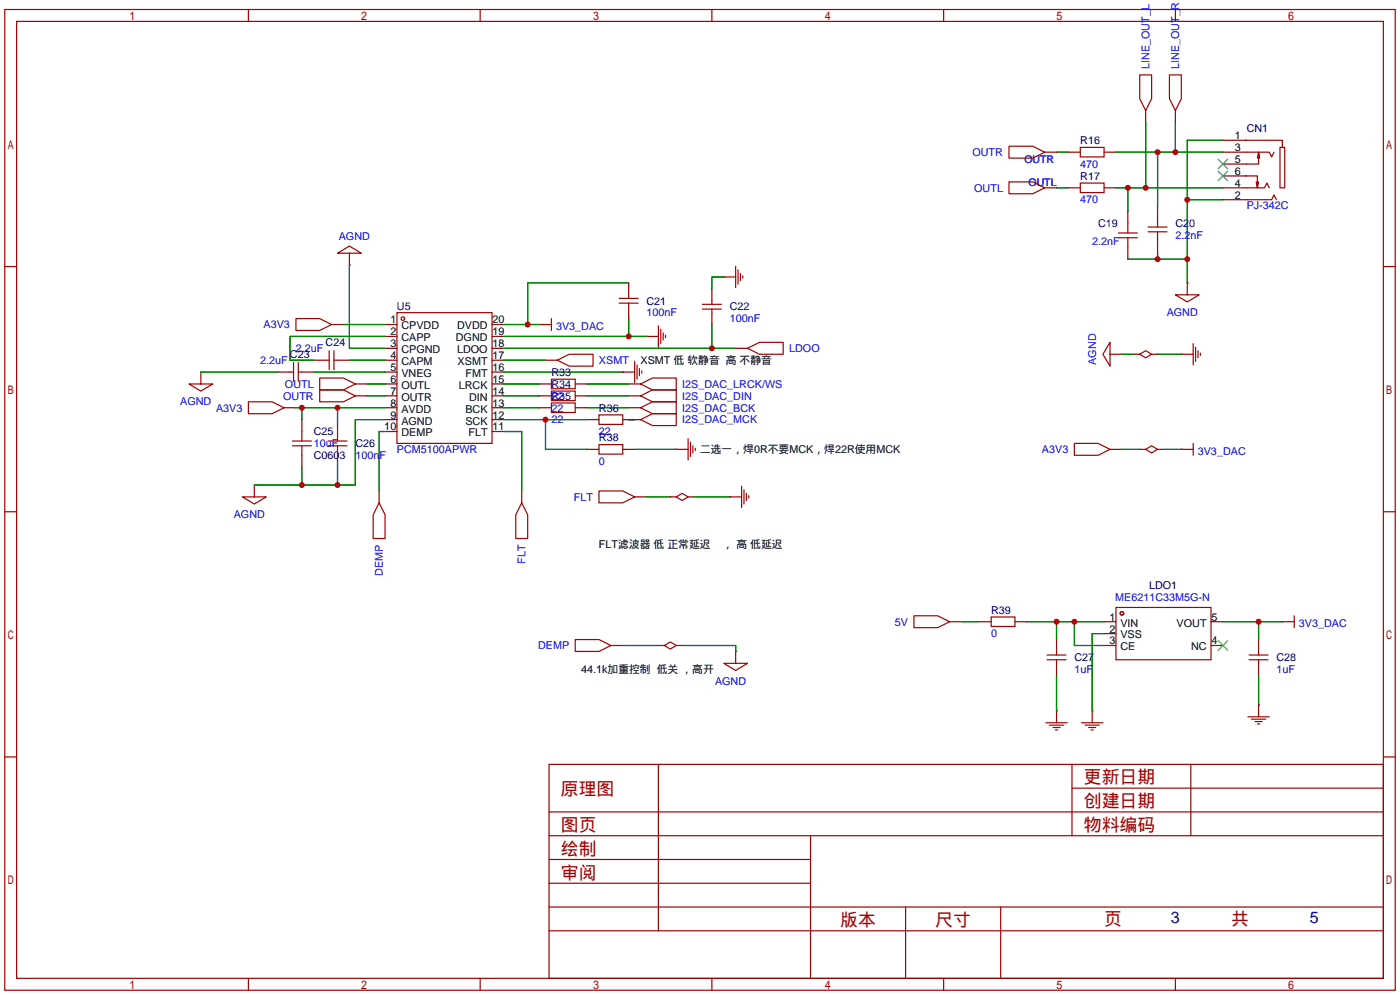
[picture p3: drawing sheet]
<svg xmlns="http://www.w3.org/2000/svg" width="299mm" height="213mm" viewBox="0 0 299 213" stroke-linecap="round" stroke-linejoin="round" font-family="sans-serif">
<g fill="none" stroke="#a10000" stroke-width=".25">
<path d="M1 2h297.2v209.6h-297.2zM3.6 4.6h292.1v204.4h-292.1zM53.1 2v2.6M102.6 2v2.6M152.1 2v2.6M201.7 2v2.6M243.6 16h2.5v5.1l-1.2 2.5-1.3-2.5zM249.9 16h2.6v5.1l-1.3 2.5-1.3-2.5zM251.2 2v2.6M215.6 31.2h5.1l2.6 1.3-2.6 1.3h-5.1zM215.6 38.9h5.1l2.6 1.2-2.6 1.3h-5.1zM230.9 31.5h5.1v2h-5.1z"/>
<path d="M230.9 39.1h5.1v2h-5.1zM266.2 37.6h2.5v2.5l-.2-1.2M266.2 30h7.9v1.5M266.4 32.5h4.9l.5 1 .5-1M269 32.5l-.3 1.3M269 38.9l-.3 1.2M269.2 33.8l-.2-1.3v2.6h-2.6M273.6 31.5h1v8.6h-1zM1 57h2.6M72.1 54.1l2.6-1.5 2.5 1.5zM74.7 54.1v2.5M154.7 59.2h2.5"/>
<path d="M157.2 56.9v4.6M157.7 57.7v3M158.2 58.4v1.5M158.7 58.9v.5M239 50.8h4.1M239 49.8h4.1M241 47.8v2M241 50.8v2M245.4 49.5h4M245.4 48.5h4M247.4 46.5v2M247.4 49.5v2.1"/>
<path d="M266.4 42.7h5.4l.5-1 .5 1M266.4 40.1h3.9l.5-1 .5 1M295.7 57h2.5M42.9 79.5v2.5M62 79.5h.7M62.7 77.5v4M63.2 68.1h5.1l2.6 1.2-2.6 1.3h-5.1zM63.8 77.5v4M63.8 79.5h.7M69.6 77h.8M70.4 74.9v4.1M71.4 74.9v4.1"/>
<path d="M71.4 77h.7M84.8 66.8h20.4v27.9h-20.4zM115.3 69.3h2.6M117.9 68.1v2.5M119.1 77l2.6-1.3h5v2.5h-5zM132.3 64.8h4.1M132.3 63.8h4.1M133.1 79.5h2.5M134.4 63v.8M134.4 64.8v.7M135.6 77.2v4.6M136.1 78v3"/>
<path d="M136.7 78.7v1.6M137.2 79.2v.6M138.2 71.9h2.5M140.7 69.6v4.6M141.2 70.4v3M141.7 71.1v1.5M142.2 71.6v.5M150.1 66h4.1M150.1 65h4.1M152.1 64.3v.7M152.1 66v.8M159.8 74.4l2.5-1.2h5.1v2.5h-5.1z"/>
<path d="M237.2 73.2v5l-1.5-2.5zM237.2 75.7h2.6M243.6 75.7l1.3-.8 1.2 .8-1.2 .8zM251.2 63h5.1l-2.6 1.5zM252.5 75.7h2.5M253.7 60.5v2.5M255 73.4v4.6M255.5 74.2v3M256 74.9v1.6M256.5 75.4v.5M40.4 82h5.1l-2.6 1.6zM53.1 85.9h5.1l2.5 1.2-2.5 1.3h-5.1z"/>
<path d="M62.5 94.2h4M62.5 95.2h4M64.5 92.2v2M64.5 95.2v2.1M68.3 83.3h5.1l2.5 1.3-2.5 1.3h-5.1zM68.3 80.8h5.1l2.5 1.2-2.5 1.3h-5.1zM70.1 95.2h4.1M70.1 94.2h4.1M72.1 93.5v.7M72.1 95.3v.7M117.9 81h5v2.1h-5zM117.9 83.6h5v2h-5z"/>
<path d="M117.9 86.1h5v2h-5zM128 88.6h5.1v2.1h-5.1zM128 95h5.1v2h-5.1zM136.9 82l2.5-1.2h5.1v2.5h-5.1zM136.9 84.6l2.5-1.3h5.1v2.6h-5.1zM136.9 87.1l2.5-1.2h5.1v2.5h-5.1zM136.9 89.7l2.5-1.3h5.1v2.5h-5.1zM144.5 96h2.6M147.1 93.7v4.6M147.6 94.5v3M148.1 95.3v1.5M148.6 95.8v.5"/>
<path d="M229.6 94.7h5.1l2.5 1.3-2.5 1.3h-5.1zM244.9 96l1.2-.7 1.3 .7-1.3 .8zM252.5 96h2.5M255 94.7v2.6M1 109.3h2.6M51.8 106.2h5.1l-2.5 1.5zM54.4 103.6v2.6M81 107.4l1.3 2.6v5.1h-2.5v-5.1zM111.5 107.4l1.3 2.6v5.1h-2.6v-5.1zM128 104.9h5.1l2.5 1.3-2.5 1.2h-5.1zM144.5 106.2l1.3-.8 1.3 .8-1.3 .7zM156 106.2h2.5"/>
<path d="M158.5 103.9v4.6M159 104.6v3.1M159.5 105.4v1.5M160 105.9v.5M295.7 109.3h2.5M122.9 136.7h5.1l2.6 1.2-2.6 1.3h-5.1zM142 137.9l1.3-.7 1.2 .7-1.2 .8zM157.2 139.2v2.5M195.3 131.6h5.1l2.5 1.2-2.5 1.3h-5.1zM211.8 131.8h5.1v2.1h-5.1zM223.8 140h4M225.8 139.2v.8"/>
<path d="M238.5 129.8h20.3v11.2h-20.3zM267 140h4M269 139.2v.8M274.1 132.8h2.5M276.6 131.6v2.5M154.7 141.7h5.1l-2.6 1.6zM223.5 154.4h4.6M223.8 141h4M224.3 154.9h3M225 155.4h1.6M225.6 156h.5M225.8 141v.7"/>
<path d="M225.8 151.9v2.5M231.1 154.4h4.6M231.9 154.9h3M232.7 155.4h1.5M233.2 156h.5M233.4 151.9v2.5M266.7 153.2h4.6M267 141h4M267.5 153.7h3M268.2 154.2h1.5M268.7 154.7h.5M269 141v.7"/>
<path d="M269 150.6v2.6M1 161.7h2.6M117.3 163.3h178.4v45.7h-178.4zM117.3 178.6h178.4M117.3 173.5h178.4M140.7 163.3v35.6M173.2 178.6v30.4M229.1 163.3v15.3M229.1 168.4h66.6M254.5 163.3v15.3M295.7 161.7h2.5M117.3 183.6h55.9"/>
<path d="M117.3 188.7h55.9M117.3 198.9h178.4M117.3 193.8h178.4M193.5 193.8v15.2M213.9 193.8v15.2M53.1 209v2.6M102.6 209v2.6M152.1 209v2.6M201.7 209v2.6M251.2 209v2.6"/>
<circle cx="86.1" cy="68.1" r=".38"/>
<circle cx="239.8" cy="131.1" r=".38"/>
</g>
<g fill="none" stroke="#870000" stroke-width=".25">
<path d="M223.3 32.5h2.5M228.3 32.5h2.6M236 32.5h2.5M244.9 23.6v2.6M251.2 23.6v2.6M261.4 32.5h5M261.4 37.6h5M261.4 30h5M261.4 35.1h5M74.7 56.6h.1M154.7 59.2h.1M223.3 40.1h2.5"/>
<path d="M228.3 40.1h2.6M236 40.1h2.5M241 45.2v2.6M241 52.8v2.6M247.4 43.9v2.6M247.4 51.6v2.5M261.4 40.1h5M261.4 42.7h5M42.9 79.5h.1M59.4 79.5h2.6M64.5 79.5h2.6M67.1 77h2.5"/>
<path d="M70.9 69.3h2.5M72.1 77h2.6M82.3 69.3h2.5M82.3 71.9h2.5M82.3 74.4h2.5M82.3 77h2.5M82.3 79.5h2.5M105.2 69.3h2.5M105.2 71.9h2.5M105.2 74.4h2.5M105.2 77h2.5M105.2 79.5h2.5"/>
<path d="M115.3 69.3h.1M116.6 77h2.5M133.1 79.5h.1M134.4 60.5v2.5M134.4 65.5v2.6M138.2 71.9h.1M152.1 61.7v2.6M152.1 66.8v2.5M157.2 74.4h2.6M239.8 75.7h.1M242.3 75.7h1.3M246.1 75.7h1.3"/>
<path d="M252.5 75.7h.1M253.7 60.5h.1M60.7 87.1h2.5M64.5 89.7v2.5M64.5 97.3v2.5M72.1 90.9v2.6M72.1 96v2.6M75.9 82h2.6M75.9 84.6h2.6M82.3 82h2.5M82.3 84.6h2.5M82.3 87.1h2.5"/>
<path d="M82.3 89.7h2.5M82.3 92.2h2.5M105.2 82h2.5M105.2 84.6h2.5M105.2 87.1h2.5M105.2 89.7h2.5M105.2 92.2h2.5M115.3 82h2.6M115.3 84.6h2.6M115.3 87.1h2.6M122.9 82h2.6M122.9 84.6h2.6"/>
<path d="M122.9 87.1h2.6M125.5 89.7h2.5M125.5 96h2.5M133.1 89.7h3.8M133.1 96h2.5M134.4 82h2.5M134.4 84.6h2.5M134.4 87.1h2.5M144.5 96h.1M237.2 96h2.6M243.6 96h1.3M247.4 96h1.3"/>
<path d="M252.5 96h.1M54.4 103.6h.1M81 104.9v2.5M111.5 104.9v2.5M135.6 106.2h2.6M143.3 106.2h1.2M147.1 106.2h1.2M156 106.2h.1M130.6 137.9h2.5M140.7 137.9h1.3M144.5 137.9h1.3M157.2 139.2h.1"/>
<path d="M202.9 132.8h2.6M209.3 132.8h2.5M216.9 132.8h2.6M225.8 136.7v2.5M236 132.8h2.5M236 135.4h2.5M236 137.9h2.5M258.8 132.8h2.6M258.8 137.9h2.6M269 136.7v2.5M274.1 132.8h.1M225.8 151.9h.1"/>
<path d="M225.8 141.7v2.6M233.4 151.9h.1M269 150.6h.1M269 141.7v2.6"/>
</g>
<g fill="none" stroke="#008700" stroke-width=".25">
<path d="M225.8 32.5h2.5M238.5 32.5h22.9M244.9 26.2v13.9M247.4 32.5v11.4M251.2 26.2v6.3M261.4 30h-7.7v30.5M74.7 56.6v17.8h7.6M154.7 59.2h-2.6v2.5M225.8 40.1h2.5M238.5 40.1h2.5M241 40.1h20.4M241 55.4h12.7"/>
<path d="M241 40.1v5.1M247.4 54.1v1.3M253.7 42.7h7.7M42.9 79.5h16.5M67.1 79.5h15.2M73.4 69.3h8.9M74.7 77h7.6M82.3 71.9h-20.3v5.1h5.1M107.7 69.3h7.6M107.7 71.9h30.5M107.7 74.4h49.5M107.7 77h8.9"/>
<path d="M107.7 79.5h25.4M134.4 60.5h-21.6v8.8M134.4 68.1v3.8M152.1 69.3v5.1M239.8 75.7h2.5M247.4 75.7h5.1M63.2 87.1h19.1M64.5 87.1v2.6M64.5 99.8v3.8M72.1 87.1v3.8M72.1 98.6v5M78.5 82h3.8"/>
<path d="M78.5 84.6h3.8M82.3 92.2h-1.3v12.7M82.3 89.7h-6.4v13.9h-11.4M107.7 92.2h3.8v12.7M107.7 89.7h17.8M107.7 82h7.6M107.7 84.6h7.6M107.7 87.1h7.6M116.6 89.7v6.3h8.9M125.5 82h8.9M125.5 84.6h8.9M125.5 87.1h8.9"/>
<path d="M134.4 89.7h1.2M135.6 96h8.9M239.8 96h3.8M248.7 96h3.8M54.4 103.6h10.1M138.2 106.2h5.1M148.3 106.2h7.7M133.1 137.9h7.6M145.8 137.9h11.4v1.3M205.5 132.8h3.8M219.5 132.8h10.1M225.8 132.8v3.9"/>
<path d="M236 135.4h-2.6v16.5M236 132.8h-6.4v5.1h6.4M261.4 132.8h7.6v3.9M269 132.8h5.1M225.8 144.3v7.6M269 144.3v6.3"/>
</g>
<path d="M260.3 36.6l2.1 2M260.3 34l2.1 2.1M262.4 36.6l-2.1 2M262.4 34l-2.1 2.1M260.3 136.9l2.1 2M262.4 136.9l-2.1 2" fill="none" stroke="#3c3" stroke-width=".25"/>
<g fill="#c00">
<circle cx="269" cy="132.8" r=".63"/>
<circle cx="225.8" cy="132.8" r=".63"/>
<circle cx="229.6" cy="132.8" r=".63"/>
<circle cx="253.7" cy="42.7" r=".63"/>
<circle cx="253.7" cy="55.4" r=".63"/>
<circle cx="247.4" cy="55.4" r=".63"/>
<circle cx="64.5" cy="87.1" r=".63"/>
<circle cx="72.1" cy="87.1" r=".63"/>
<circle cx="112.8" cy="69.3" r=".63"/>
<circle cx="64.5" cy="103.6" r=".63"/>
<circle cx="72.1" cy="103.6" r=".63"/>
<circle cx="134.4" cy="71.9" r=".63"/>
<circle cx="152.1" cy="74.4" r=".63"/>
<circle cx="116.6" cy="89.7" r=".63"/>
<circle cx="241" cy="40.1" r=".63"/>
<circle cx="244.9" cy="40.1" r=".63"/>
<circle cx="247.4" cy="32.5" r=".63"/>
<circle cx="251.2" cy="32.5" r=".63"/>
</g>
<g font-size="3.8" fill="#a00000">
<text x="231.6" y="167.4">更新日期</text>
<text x="119.9" y="169.9">原理图</text>
<text x="231.6" y="172.5">创建日期</text>
<text x="119.9" y="177.5">图页</text>
<text x="231.6" y="177.5">物料编码</text>
<text x="119.9" y="182.6">绘制</text>
<text x="119.9" y="187.7">审阅</text>
<text x="179.6" y="197.9">版本</text>
<text x="199.9" y="197.9">尺寸</text>
<text x="236" y="197.6">页</text>
<text x="263.1" y="197.6">共</text>
</g>
<g font-size="3.5" fill="#000080">
<text x="250.2" y="197.3">3</text>
<text x="280" y="197.3">5</text>
</g>
<g font-size="2.3" fill="#00f">
<text x="245.7" y="14.7" transform="rotate(-90 245.7 14.7)">LINE_OUT_L</text>
<text x="252" y="14.7" transform="rotate(-90 252 14.7)">LINE_OUT_R</text>
<text x="207.8" y="33.3">OUTR</text>
<text x="230.9" y="35.9">470</text>
<text x="208.2" y="40.9">OUTL</text>
<text x="230.9" y="43.5">470</text>
<text x="266.4" y="44.7">PJ-342C</text>
<text x="72.4" y="51.2">AGND</text>
<text x="233.4" y="52.4">2.2nF</text>
<text x="251.2" y="51.1">2.2nF</text>
<text x="56.3" y="70.1">A3V3</text>
<text x="118.8" y="70.5">3V3_DAC</text>
<text x="138.2" y="67.6">100nF</text>
<text x="156" y="68.9">100nF</text>
<text x="249.3" y="67.5">AGND</text>
<text x="55.6" y="77.8">2.2uF</text>
<text x="63.2" y="75.2">2.2uF</text>
<text x="128" y="77.8">XSMT</text>
<text x="168.7" y="75.2">LDOO</text>
<text x="234.3" y="78" transform="rotate(-90 234.3 78)">AGND</text>
<text x="60.9" y="82.8">OUTL</text>
<text x="145.8" y="82.8">I2S_DAC_LRCK/WS</text>
<text x="38.5" y="86.6">AGND</text>
<text x="46.2" y="87.9">A3V3</text>
<text x="60.5" y="85.4">OUTR</text>
<text x="117.9" y="85.4">22</text>
<text x="117.9" y="87.9">22</text>
<text x="145.8" y="85.4">I2S_DAC_DIN</text>
<text x="145.8" y="87.9">I2S_DAC_BCK</text>
<text x="67.1" y="95.5">10uF</text>
<text x="117.9" y="90.5">22</text>
<text x="128" y="93">22</text>
<text x="145.8" y="90.5">I2S_DAC_MCK</text>
<text x="75.9" y="98.1">100nF</text>
<text x="84.8" y="96.8">PCM5100APWR</text>
<text x="128" y="99.4">0</text>
<text x="222.7" y="96.8">A3V3</text>
<text x="256" y="97.2">3V3_DAC</text>
<text x="122.6" y="107">FLT</text>
<text x="50" y="110.7">AGND</text>
<text x="81.8" y="123" transform="rotate(-90 81.8 123)">DEMP</text>
<text x="112.3" y="120.4" transform="rotate(-90 112.3 120.4)">FLT</text>
<text x="238.3" y="128.5">ME6211C33M5G-N</text>
<text x="191.2" y="133.6">5V</text>
<text x="211.8" y="136.2">0</text>
<text x="277.6" y="134">3V3_DAC</text>
<text x="115" y="138.7">DEMP</text>
<text x="229.6" y="143.8">1uF</text>
<text x="272.8" y="143.8">1uF</text>
<text x="152.8" y="146.3">AGND</text>
</g>
<g font-size="2.3">
<text x="263.9" y="29.7">1</text>
<text x="263.9" y="32.3">3</text>
<text x="263.9" y="34.8">5</text>
<text x="263.9" y="37.4">6</text>
<text x="263.9" y="39.9">4</text>
<text x="263.9" y="42.4">2</text>
<text x="83.4" y="69.1">1</text>
<text x="83.4" y="71.7">2</text>
<text x="85.8" y="70.4">CPVDD</text>
<text x="97.7" y="70.4">DVDD</text>
<text x="105.3" y="71.7">19</text>
<text x="105.3" y="69.1">20</text>
<text x="83.4" y="74.2">3</text>
<text x="83.4" y="76.7">4</text>
<text x="85.8" y="72.9">CAPP</text>
<text x="85.8" y="75.5">CPGND</text>
<text x="97.4" y="72.9">DGND</text>
<text x="97.7" y="75.5">LDOO</text>
<text x="105.3" y="76.7">17</text>
<text x="105.3" y="74.2">18</text>
<text x="136.9" y="77.8">XSMT 低 软静音 高 不静音</text>
<text x="83.4" y="79.3">5</text>
<text x="83.4" y="81.8">6</text>
<text x="85.8" y="78">CAPM</text>
<text x="85.8" y="80.5">VNEG</text>
<text x="85.8" y="83.1">OUTL</text>
<text x="97.8" y="78">XSMT</text>
<text x="98.1" y="83.1">LRCK</text>
<text x="99.5" y="80.5">FMT</text>
<text x="105.3" y="81.8">15</text>
<text x="105.3" y="79.3">16</text>
<text x="83.4" y="84.4">7</text>
<text x="83.4" y="86.9">8</text>
<text x="83.4" y="89.4">9</text>
<text x="85.8" y="85.6">OUTR</text>
<text x="85.8" y="88.2">AVDD</text>
<text x="99.5" y="88.2">BCK</text>
<text x="100.2" y="85.6">DIN</text>
<text x="105.3" y="89.4">12</text>
<text x="105.3" y="86.9">13</text>
<text x="105.3" y="84.4">14</text>
<text x="82.1" y="92">10</text>
<text x="85.8" y="90.7">AGND</text>
<text x="85.8" y="93.2">DEMP</text>
<text x="99.5" y="90.7">SCK</text>
<text x="100.1" y="93.2">FLT</text>
<text x="105.3" y="92">11</text>
<text x="149.6" y="96.8">二选一，焊0R不要MCK，焊22R使用MCK</text>
<text x="128" y="117.1">FLT滤波器 低 正常延迟</text>
<text x="154.4" y="117.1">， 高 低延迟</text>
<text x="237.1" y="132.6">1</text>
<text x="237.1" y="135.2">2</text>
<text x="237.1" y="137.7">3</text>
<text x="239.4" y="133.9">VIN</text>
<text x="239.4" y="136.4">VSS</text>
<text x="251.5" y="133.9">VOUT</text>
<text x="259" y="137.7">4</text>
<text x="259" y="132.6">5</text>
<text x="124.2" y="143.8">44.1k加重控制 低关 ，高开</text>
<text x="239.4" y="139">CE</text>
<text x="254.6" y="139">NC</text>
</g>
<g font-size="2.3" fill="#000080">
<text x="266.4" y="28.2">CN1</text>
<text x="230.9" y="30.8">R16</text>
<text x="230.9" y="38.4">R17</text>
<text x="234.7" y="48.6">C19</text>
<text x="251.2" y="48.6">C20</text>
<text x="138.2" y="65.1">C21</text>
<text x="84.8" y="66.3">U5</text>
<text x="156" y="66.3">C22</text>
<text x="62" y="76.5">C23</text>
<text x="69.6" y="74">C24</text>
<text x="117.9" y="80.3">R33</text>
<text x="117.9" y="82.8">R34</text>
<text x="117.9" y="85.4">R35</text>
<text x="128" y="87.9">R36</text>
<text x="67.1" y="93">C25</text>
<text x="75.9" y="95.5">C26</text>
<text x="128" y="94.3">R38</text>
<text x="67.1" y="98.1">C0603</text>
<text x="245.6" y="125.9">LDO1</text>
<text x="211.8" y="131.1">R39</text>
<text x="229.6" y="141.3">C27</text>
<text x="272.8" y="141.3">C28</text>
</g>
<g font-size="2.2" fill="#00f">
<text x="218.9" y="34.8">OUTR</text>
<text x="219.8" y="39.7">OUTL</text>
</g>
</svg>
